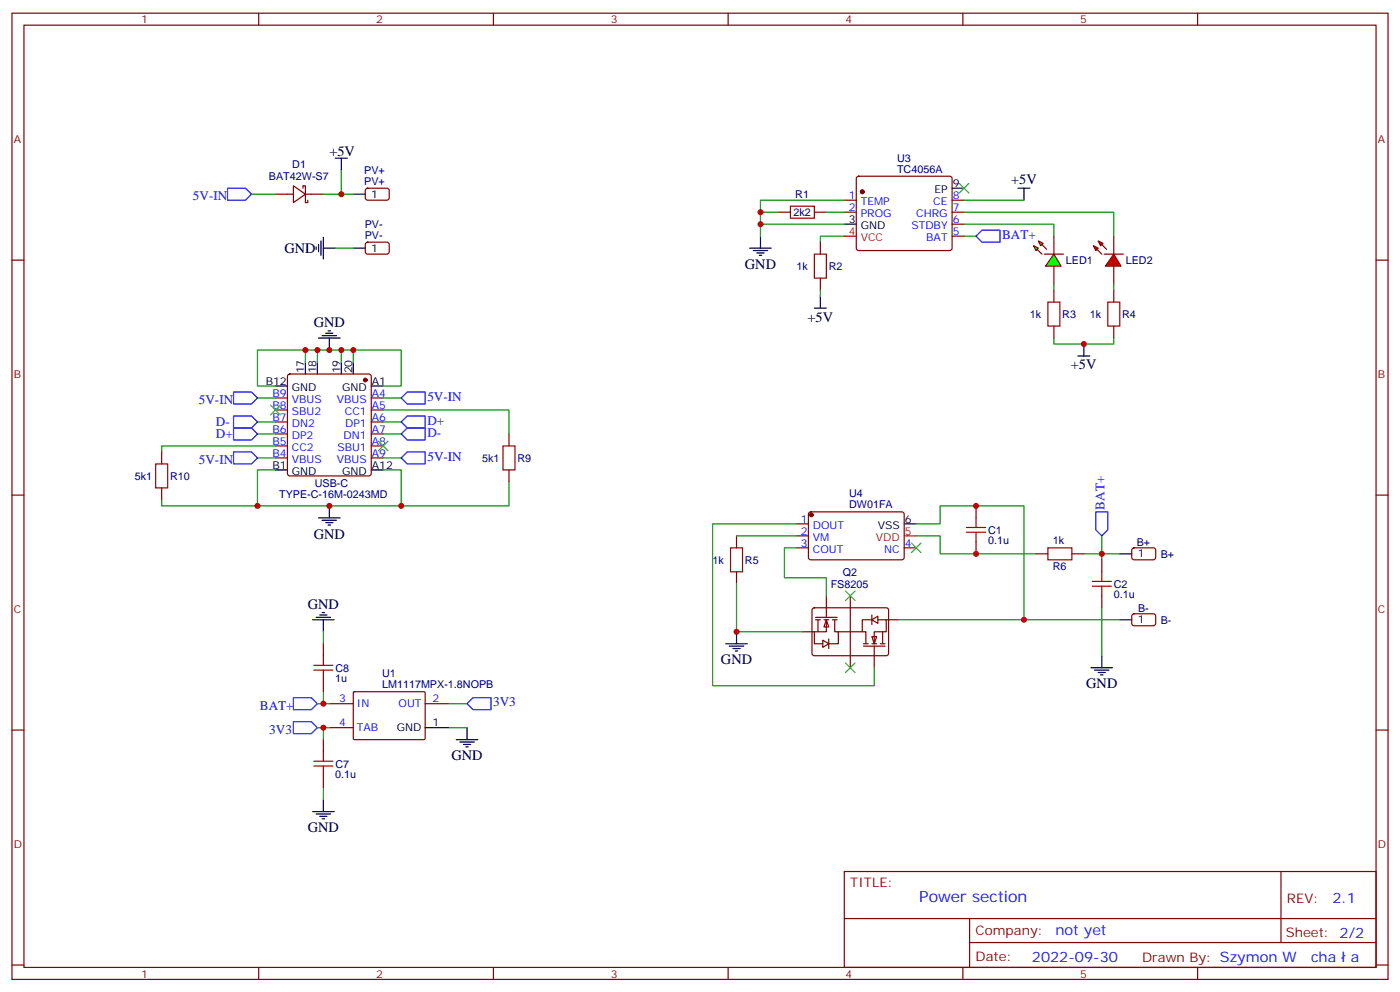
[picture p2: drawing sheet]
<svg xmlns="http://www.w3.org/2000/svg" width="412mm" height="292mm" viewBox="0 0 412 292" stroke-linecap="round" stroke-linejoin="round" font-family="sans-serif">
<g fill="none" stroke="#870000" stroke-width=".35">
<path d="M3.5 3.9h405.4v284.3h-405.4zM7.1 7.4h398.2v277.3h-398.2zM76.2 3.9v3.5M145.3 3.9v3.5M214.5 3.9v3.5M283.6 3.9v3.5M352.8 3.9v3.5M248.7 58.9h3.5M252.5 52.1l.4-.2h26.9l.5 .2 .2 .5v20.4l-.3 .5-.4 .2h-26.9l-.5-.2-.2-.5v-20.4zM280.5 58.9h3.5M3.5 76.6h3.6M229.3 62.4h3.5"/>
<path d="M239.9 62.4h3.5M241.7 71.3v3.5M248.7 62.4h3.5M280.5 62.4h3.5M280.5 69.5h3.5M280.5 66h3.5M310.4 69.5v5.3M310.4 78.3v5.3M405.3 76.6h3.6M241.7 81.8v3.6M3.5 145.7h3.6M234.6 154.2h3.5"/>
<path d="M234.6 157.7h3.5M238.4 150.8l.4-.2 27.1 .1 .4 .6v13l-.7 .4h-27l-.5-.7v-12.7zM405.3 145.7h3.6M234.6 161.2h3.5M266.3 161.2h3.6M3.5 214.8h3.6M97 207.1h7.1M97 214.1h7.1M104.1 203.7l.3-.1h20.7l.1 .3v13.6l-.3 .2-20.7-.1-.1-.3zM125.2 207.1h7.1M405.3 214.8h3.6M248.7 256.5h156.6v28.2h-156.6z"/>
<path d="M377.3 256.5v20.9M248.7 270.3h156.5M285.6 277.4h119.6M285.6 270.3v14.1M3.5 284h3.6M76.2 284.7v3.5M145.3 284.7v3.5M214.5 284.7v3.5M283.6 284.7v3.5M352.8 284.7v3.5M405.3 284h3.6"/>
</g>
<g fill="#870000" stroke="#870000" stroke-width=".35">
<circle cx="239" cy="151.5" r=".53"/>
<circle cx="254" cy="56.4" r=".53"/>
</g>
<path d="M248.7 69.5h3.5M266.3 157.7h3.6" fill="none" stroke="#f00" stroke-width=".35"/>
<g fill="none" stroke="#000" stroke-width=".35">
<path d="M280.5 55.4h3.5M299.9 55.4h3.5M301.6 55.4v3.5M220.8 73h6.4M221.9 73.7h4.2M223 74.4h2.1M223.7 75.1h.7M224 69.5v3.5M248.7 66h3.5M239.9 90.7h3.5M241.7 87.1v3.6M266.3 154.2h3.6"/>
<path d="M125.2 214.1h7.1"/>
</g>
<path d="M232.8 60.7h7.1v3.5h-7.1zM239.9 74.8h3.5v7h-3.5z" fill="none" stroke="#a10000" stroke-width=".35"/>
<path d="M284 58.9h17.6M224 66h24.7M229.3 62.4h-5.3v7.1M243.4 62.4h5.3M248.7 69.5h-7v1.8M241.7 85.4v1.7" fill="none" stroke="#008700" stroke-width=".35"/>
<path d="M282.6 54l2.8 2.8M285.4 54l-2.8 2.8" fill="none" stroke="#3c3" stroke-width=".35"/>
<g fill="#0f0" stroke="#870000" stroke-width=".35">
<path d="M305.9 70.9l1.4 .7-.7 .7z"/>
<path d="M304.4 72.3l1.5 .7-.7 .7z"/>
</g>
<g fill="#870000" stroke="#870000" stroke-width=".35">
<path d="M306.9 72l1.4 1.4z"/>
<path d="M305.5 73.4l1.4 1.4z"/>
</g>
<path d="M307.6 74.8h5.7z" fill="#f00" stroke="#870000" stroke-width=".35"/>
<path d="M310.4 74.8l2.2 3.5h-4.6z" fill="#0f0" stroke="#870000" stroke-width=".35"/>
<g fill="#f00" stroke="#870000" stroke-width=".35">
<path d="M328.1 74.8l2.1 3.5h-4.6z"/>
<path d="M325.3 74.8h5.6z"/>
</g>
<g fill="#870000" stroke="#870000" stroke-width=".35">
<path d="M323.1 73.4l1.5 1.4z"/>
<path d="M324.6 72l1.4 1.4z"/>
</g>
<g fill="#f00" stroke="#870000" stroke-width=".35">
<path d="M322.1 72.3l1.4 .7-.7 .7z"/>
<path d="M323.5 70.9l1.4 .7-.7 .7z"/>
</g>
<path d="M328.1 69.5v5.3M328.1 78.3v5.3M310.4 85.4v3.5M310.4 96v3.5M328.1 85.4v3.5M328.1 96v3.5" fill="none" stroke="#870000" stroke-width=".35"/>
<path d="M308.7 88.9h3.5v7.1h-3.5zM326.3 88.9h3.5v7.1h-3.5z" fill="none" stroke="#a10000" stroke-width=".35"/>
<path d="M248.7 58.9h-24.7v3.5M284 66h26.4v3.5M284 62.4h44.1v7.1M284 69.5h3.5M310.4 99.5v1.7h17.7v-1.7M310.4 83.6v1.8" fill="none" stroke="#008700" stroke-width=".35"/>
<path d="M317.5 104.8h3.5M319.3 101.2v3.6" fill="none" stroke="#000" stroke-width=".35"/>
<path d="M287.5 69.5l1.8-1.8h5.3v3.6h-5.3z" fill="none" stroke="#00f" stroke-width=".35"/>
<g fill="#fff" stroke="#870000" stroke-width=".35">
<path d="M243.4 182.4l.7 2.1h-1.4z"/>
<path d="M242.4 188.4l1.7 1-1.7 1.1z"/>
</g>
<path d="M243.4 175.3v6.4M250.5 175.3v3.6M236.4 185.9h3.5M240.2 181.7h6.4M240.2 182.4h1.5M240.9 182.4v3.5M242.7 182.4h1.4M243.4 182.4v3.5h-3.5v3.5h2.5M244.1 188v2.9M245.2 182.4h1.4M245.9 182.4v3.5h1v3.5h-2.8" fill="none" stroke="#870000" stroke-width=".35"/>
<g fill="#fff" stroke="#870000" stroke-width=".35">
<path d="M256.8 187.3h1.4l-.7 2.1z"/>
<path d="M256.8 182.4l1.8-1.1v2.1z"/>
</g>
<g fill="none" stroke="#870000" stroke-width=".35">
<path d="M81.1 57.2h5.3M86.4 54.7l3.6 2.5-3.6 2.4zM89.3 55.4v-.7h.7v4.9h.7v-.7M90 57.2h5.2M107.8 55.6l.5-.2h5.9l.5 .7-.1 2.4-.7 .4-5.9-.1-.4-.6v-2.1zM107.8 71.5l.5-.2h5.9l.5 .7-.1 2.4-.7 .4-5.9-.1-.4-.6v-2.1zM81.1 117.1h3.6M84.9 110.3l.5-.2h23.3l.5 .2 .2 .5v28.5l-.3 .5-.4 .3h-23.3l-.5-.3-.2-.5v-28.5zM109.4 117.1h3.5M47.6 133v3.5M81.1 120.6h3.6M81.1 131.2h3.6"/>
<path d="M81.1 124.2h3.6M81.1 127.7h3.6M81.1 134.8h3.6M109.4 120.6h3.5M109.4 131.2h3.5M109.4 124.2h3.5M109.4 127.7h3.5M109.4 134.8h3.5M149.9 127.7v3.5M149.9 138.3v3.5M47.6 143.6v3.5M217 157.7v3.5"/>
<path d="M287.5 148.9v3.5M287.5 159.5v3.5M217 168.3v3.5M239.4 179.1l.5-.2h21.4l.5 .7-.1 12.9-.6 .5-21.5-.1-.4-.6v-12.7zM250.5 178.9v17.6M305.2 163h3.5M315.7 163h3.6M324.6 164.7v3.6M324.6 175.3v3.6M333.6 161.4l.5-.2 5.9 .1 .4 .6v2.4l-.7 .4h-5.9l-.4-.7v-2.1zM95.2 189.4v3.6M246.9 185.9h7.1"/>
<path d="M254.4 190.1h6.3M254.4 189.4h1.4M256.8 182.4h-2.8v3.5h1.1v3.5M256.8 181v2.8M256.8 189.4h1.4M257.5 190.1v6.4M258.6 182.4h2.5v3.5h-3.6v3.5M259.3 189.4h1.4M260 185.9v3.5M261.1 182.4h3.5M333.6 180.8l.5-.2 5.9 .1 .4 .6v2.4l-.7 .4h-5.9l-.4-.7v-2.1zM95.2 200v3.6"/>
<path d="M95.2 217.7v3.5M95.2 228.2v3.6"/>
</g>
<g fill="none" stroke="#008700" stroke-width=".35">
<path d="M74.1 57.2h7M95.2 57.2h8.9M100.5 50.1v7.1M98.8 73h5.3M328.1 83.6v1.8M75.8 117.1h5.3M90 106.5v-3.5h14.1v3.5M90 103h-14.2v10.6h5.3M93.5 103v3.5M100.5 103v3.5M104.1 103h14.1v10.6h-5.3M112.9 117.1h5.3"/>
<path d="M75.8 134.8h5.3M75.8 124.2h5.3M75.8 127.7h5.3M81.1 138.3h-5.3v10.6h42.4v-10.6h-5.3M81.1 131.2h-33.5v1.8M112.9 120.6h37v7.1M112.9 134.8h5.3M112.9 124.2h5.3M112.9 127.7h5.3M47.6 147.1v1.8h28.2M149.9 141.8v7.1h-31.7M217 157.7h17.6"/>
<path d="M234.6 154.2h-24.7v47.6h47.6v-5.3M269.9 154.2h7v-5.3h24.7v33.5h-37M269.9 157.7h7v5.3h28.3M324.6 157.7v5.3h-5.3M217 171.8v14.1h19.4M234.6 161.2h-3.5v8.8h12.3v5.3M324.6 178.9v14.1M329.8 163h-5.2v1.7M95.2 185.9v3.5M301.6 182.4h28.2M93.5 207.1h3.5M93.5 214.1h3.5"/>
<path d="M95.2 203.6v3.5M95.2 214.1v3.6M132.3 207.1h5.3M132.3 214.1h5.3M95.2 231.8v3.5"/>
</g>
<path d="M79.7 119.2l2.8 2.9M82.5 119.2l-2.8 2.9M111.5 129.8l2.8 2.8M114.3 129.8l-2.8 2.8M268.5 159.8l2.8 2.8M271.3 159.8l-2.8 2.8M249.1 173.9l2.8 2.8M251.9 173.9l-2.8 2.8M249.1 195.1l2.8 2.8M251.9 195.1l-2.8 2.8" fill="none" stroke="#3c3" stroke-width=".35"/>
<g fill="none" stroke="#a10000" stroke-width=".35">
<path d="M45.9 136.5h3.5v7.1h-3.5zM148.2 131.2h3.5v7.1h-3.5zM284.7 155.2h5.6M284.7 156.6h5.6M287.5 152.4v2.8M287.5 156.6v2.9M215.2 161.2h3.5v7.1h-3.5zM308.7 161.2h7v3.5h-7zM321.7 172.5h5.7M321.7 171.1h5.7M324.6 168.3v2.8M324.6 172.5v2.8"/>
<path d="M92.4 197.2h5.7M92.4 195.8h5.7M95.2 193v2.8M95.2 197.2v2.8M92.4 225.4h5.7M92.4 224h5.7M95.2 221.2v2.8M95.2 225.4v2.8"/>
</g>
<g fill="none" stroke="#000" stroke-width=".35">
<path d="M98.8 46.6h3.5M100.5 46.6v3.5M104.1 57.2h3.5M93.1 72.7v.7M93.8 72v2.1M94.5 70.9v4.2M95.2 73h3.6M95.2 69.8v6.4M104.1 73h3.5M93.8 99.5h6.4M94.9 98.8h4.2M96 98.1h2.1"/>
<path d="M96.7 97.4h.7M97 99.5v3.5M81.1 113.6h3.6M90 106.5v3.6M93.5 106.5v3.6M100.5 106.5v3.6M104.1 106.5v3.6M109.4 113.6h3.5M81.1 138.3h3.6M109.4 138.3h3.5M93.8 152.4h6.4M94.9 153.1h4.2"/>
<path d="M96 153.8h2.1M96.7 154.5h.7M97 148.9v3.5M329.8 163h3.6M92.1 182.4h6.3M93.1 181.7h4.3M94.2 181h2.1M94.9 180.3h.7M95.2 182.4v3.5M213.8 189.4h6.3M214.8 190.1h4.3M215.9 190.9h2.1"/>
<path d="M216.6 191.6h.7M217 185.9v3.5M321.4 196.5h6.3M322.4 197.2h4.3M323.5 197.9h2.1M324.2 198.6h.7M324.6 193v3.5M329.8 182.4h3.6M134.4 217.7h6.4M135.5 218.4h4.2M136.5 219.1h2.1M137.2 219.8h.7"/>
<path d="M137.6 214.1v3.6M92.1 238.8h6.3M93.1 239.5h4.3M95.2 235.3v3.5M94.2 240.2h2.1M94.9 240.9h.7"/>
</g>
<g fill="none" stroke="#00f" stroke-width=".35">
<path d="M67 55.4h5.3l1.8 1.8-1.8 1.7h-5.3zM68.8 115.4h5.3l1.7 1.7-1.7 1.8h-5.3zM118.2 117.1l1.7-1.7h5.3v3.5h-5.3zM68.8 133h5.3l1.7 1.8-1.7 1.7h-5.3zM68.8 122.4h5.3l1.7 1.8-1.7 1.7h-5.3zM68.8 125.9h5.3l1.7 1.8-1.7 1.8h-5.3zM118.2 134.8l1.7-1.8h5.3v3.5h-5.3zM118.2 124.2l1.7-1.8h5.3v3.5h-5.3zM118.2 127.7l1.7-1.8h5.3v3.6h-5.3zM322.8 150.6h3.5v5.3l-1.7 1.8-1.8-1.8zM86.4 205.3h5.3l1.8 1.8-1.8 1.7h-5.3zM86.4 212.4h5.3l1.8 1.7-1.8 1.8h-5.3z"/>
<path d="M137.6 207.1l1.7-1.8h5.3v3.5h-5.3z"/>
</g>
<circle cx="107.6" cy="111.8" r=".53" fill="#870000" stroke="#870000" stroke-width=".35"/>
<g fill="#c00">
<circle cx="224" cy="66" r=".88"/>
<circle cx="319.3" cy="101.2" r=".88"/>
<circle cx="224" cy="62.4" r=".88"/>
<circle cx="217" cy="185.9" r=".88"/>
<circle cx="324.6" cy="163" r=".88"/>
<circle cx="301.6" cy="182.4" r=".88"/>
<circle cx="95.3" cy="207.1" r=".88"/>
<circle cx="95.3" cy="214.1" r=".88"/>
<circle cx="97" cy="103" r=".88"/>
<circle cx="93.5" cy="103" r=".88"/>
<circle cx="100.5" cy="103" r=".88"/>
<circle cx="104.1" cy="103" r=".88"/>
<circle cx="90" cy="103" r=".88"/>
<circle cx="97" cy="148.9" r=".88"/>
<circle cx="75.8" cy="148.9" r=".88"/>
<circle cx="118.2" cy="148.9" r=".88"/>
<circle cx="100.5" cy="57.1" r=".88"/>
<circle cx="287.5" cy="148.9" r=".88"/>
<circle cx="287.5" cy="163" r=".88"/>
</g>
<text font-size="4.6" fill="#00f" x="270.8" y="265.5">Power section</text>
<g font-size="4.2">
<text x="97" y="45.9">+5V</text>
<text x="297.8" y="54.3">+5V</text>
<text x="83.8" y="74.5">GND</text>
<text x="219.4" y="79.1">GND</text>
<text x="237.9" y="94.6">+5V</text>
<text x="92.4" y="96.3">GND</text>
<text x="315.4" y="108.7">+5V</text>
<text x="92.4" y="158.5">GND</text>
<text x="90.7" y="179.2">GND</text>
<text x="212.4" y="195.5">GND</text>
<text x="320" y="202.6">GND</text>
<text x="133" y="223.7">GND</text>
<text x="90.7" y="244.9">GND</text>
</g>
<g font-size="4.2" fill="#00f">
<text x="392.5" y="265.7">2.1</text>
<text x="310.9" y="275.3">not yet</text>
<text x="304" y="283.1">2022-09-30</text>
<text x="386.2" y="283">cha</text>
<text x="397.9" y="283">a</text>
</g>
<g font-size="3.9" fill="#00f">
<text x="56.8" y="58.8">5V-IN</text>
<text x="295.2" y="70.2">BAT+</text>
<text x="58.6" y="118.8">5V-IN</text>
<text x="125.9" y="118">5V-IN</text>
<text x="63.6" y="125.4">D-</text>
<text x="125.9" y="125">D+</text>
<text x="63.6" y="129">D+</text>
<text x="125.9" y="128.5">D-</text>
<text x="58.6" y="136.4">5V-IN</text>
<text x="125.9" y="135.6">5V-IN</text>
<text x="325.3" y="150" transform="rotate(-90 325.3 150)">BAT+</text>
<text x="76.6" y="208.8">BAT+</text>
<text x="145.3" y="207.8">3V3</text>
<text x="79.3" y="215.9">3V3</text>
</g>
<g font-size="3.9" fill="#800">
<text x="250.5" y="261.1">TITLE:</text>
<text x="379.1" y="265.7">REV:</text>
<text x="287.4" y="275.3">Company:</text>
<text x="378.7" y="275.9">Sheet: 2/2</text>
<text x="287.4" y="282.9">Date:</text>
<text x="336.4" y="283">Drawn By: Szymon W</text>
</g>
<g font-size="3.2" fill="#800">
<text x="41.6" y="6.9">1</text>
<text x="110.8" y="6.9">2</text>
<text x="179.9" y="6.9">3</text>
<text x="249.1" y="6.9">4</text>
<text x="318.2" y="6.9">5</text>
<text x="4.1" y="42">A</text>
<text x="405.9" y="42">A</text>
<text x="4.1" y="111.1">B</text>
<text x="405.9" y="111.1">B</text>
<text x="4.1" y="180.3">C</text>
<text x="405.9" y="180.3">C</text>
<text x="4.1" y="249.4">D</text>
<text x="405.9" y="249.4">D</text>
<text x="41.6" y="287.7">1</text>
<text x="110.8" y="287.7">2</text>
<text x="179.9" y="287.7">3</text>
<text x="249.1" y="287.7">4</text>
<text x="318.2" y="287.7">5</text>
</g>
<g font-size="3.2" fill="#000080">
<text x="264.2" y="47.6">U3</text>
<text x="79.2" y="53">BAT42W-S7</text>
<text x="86.1" y="49.4">D1</text>
<text x="107.3" y="51.1">PV+</text>
<text x="264.2" y="50.8">TC4056A</text>
<text x="107.3" y="54.3">PV+</text>
<text x="234.3" y="58.3">R1</text>
<text x="233.7" y="63.6">2k2</text>
<text x="107.4" y="70.2">PV-</text>
<text x="107.4" y="67">PV-</text>
<text x="314" y="77.7">LED1</text>
<text x="331.6" y="77.7">LED2</text>
<text x="234.6" y="79.5">1k</text>
<text x="244.1" y="79.4">R2</text>
<text x="303.4" y="93.5">1k</text>
<text x="312.9" y="93.5">R3</text>
<text x="321" y="93.5">1k</text>
<text x="330.6" y="93.5">R4</text>
<text x="142" y="135.9">5k1</text>
<text x="152.4" y="135.9">R9</text>
<text x="39.7" y="141.2">5k1</text>
<text x="50.1" y="141.2">R10</text>
<text x="92.7" y="143.4">USB-C</text>
<text x="82.2" y="146.5">TYPE-C-16M-0243MD</text>
<text x="250.1" y="149.5">DW01FA</text>
<text x="250.1" y="146.3">U4</text>
<text x="291" y="160.2">0.1u</text>
<text x="291" y="157.1">C1</text>
<text x="310.1" y="160.2">1k</text>
<text x="334.8" y="160.6">B+</text>
<text x="209.9" y="165.9">1k</text>
<text x="219.4" y="165.9">R5</text>
<text x="310.1" y="167.6">R6</text>
<text x="341.9" y="164.2">B+</text>
<text x="244.7" y="173">FS8205</text>
<text x="248.3" y="169.5">Q2</text>
<text x="328.1" y="172.9">C2</text>
<text x="328.1" y="176.1">0.1u</text>
<text x="335.3" y="180">B-</text>
<text x="341.9" y="183.6">B-</text>
<text x="98.8" y="197.6">C8</text>
<text x="98.8" y="200.8">1u</text>
<text x="112.5" y="202.4">LM1117MPX-1.8NOPB</text>
<text x="112.6" y="199.2">U1</text>
<text x="98.8" y="225.9">C7</text>
<text x="98.8" y="229.1">0.1u</text>
</g>
<g font-size="3.2">
<text x="109.4" y="58.2">1</text>
<text x="275.2" y="56.8">EP</text>
<text x="280.6" y="55">9</text>
<text x="250" y="65.6">3</text>
<text x="253.5" y="67.4">GND</text>
<text x="109.4" y="74.1">1</text>
<text x="78.3" y="113.2">B12</text>
<text x="89.6" y="109.9" transform="rotate(-90 89.6 109.9)">17</text>
<text x="93.1" y="109.9" transform="rotate(-90 93.1 109.9)">18</text>
<text x="100.2" y="109.9" transform="rotate(-90 100.2 109.9)">19</text>
<text x="103.7" y="109.9" transform="rotate(-90 103.7 109.9)">20</text>
<text x="109.5" y="113.2">A1</text>
<text x="86" y="115">GND</text>
<text x="100.8" y="115">GND</text>
<text x="80.3" y="137.9">B1</text>
<text x="109.5" y="137.9">A12</text>
<text x="86" y="139.7">GND</text>
<text x="100.8" y="139.7">GND</text>
<text x="258.5" y="155.6">VSS</text>
<text x="266.5" y="153.8">6</text>
<text x="335.1" y="164">1</text>
<text x="335.1" y="183.4">1</text>
<text x="116.9" y="215.2">GND</text>
<text x="127.4" y="213.8">1</text>
</g>
<g font-size="3.2" fill="#00f">
<text x="250" y="58.6">1</text>
<text x="280.6" y="58.6">8</text>
<text x="250" y="62.1">2</text>
<text x="253.5" y="60.3">TEMP</text>
<text x="253.5" y="63.9">PROG</text>
<text x="269.9" y="63.9">CHRG</text>
<text x="274.9" y="60.3">CE</text>
<text x="280.6" y="65.6">6</text>
<text x="280.6" y="62.1">7</text>
<text x="268.5" y="67.4">STDBY</text>
<text x="272.9" y="70.9">BAT</text>
<text x="280.6" y="69.1">5</text>
<text x="80.3" y="116.8">B9</text>
<text x="86" y="118.5">VBUS</text>
<text x="99.2" y="118.5">VBUS</text>
<text x="109.5" y="116.8">A4</text>
<text x="80.3" y="120.3">B8</text>
<text x="80.3" y="123.8">B7</text>
<text x="86" y="122.1">SBU2</text>
<text x="86" y="125.6">DN2</text>
<text x="101.6" y="122.1">CC1</text>
<text x="101.7" y="125.6">DP1</text>
<text x="109.5" y="120.3">A5</text>
<text x="109.5" y="123.8">A6</text>
<text x="80.3" y="130.9">B5</text>
<text x="80.3" y="127.4">B6</text>
<text x="86" y="129.1">DP2</text>
<text x="101.2" y="129.1">DN1</text>
<text x="109.5" y="130.9">A8</text>
<text x="109.5" y="127.4">A7</text>
<text x="80.3" y="134.4">B4</text>
<text x="86" y="136.2">VBUS</text>
<text x="86" y="132.6">CC2</text>
<text x="99.2" y="136.2">VBUS</text>
<text x="99.4" y="132.6">SBU1</text>
<text x="109.5" y="134.4">A9</text>
<text x="235.9" y="153.8">1</text>
<text x="239.4" y="155.6">DOUT</text>
<text x="235.9" y="157.3">2</text>
<text x="235.9" y="160.9">3</text>
<text x="239.4" y="159.1">VM</text>
<text x="266.5" y="160.9">4</text>
<text x="239.4" y="162.6">COUT</text>
<text x="260.5" y="162.6">NC</text>
<text x="99.9" y="206.7">3</text>
<text x="105.1" y="208.1">IN</text>
<text x="117.4" y="208.1">OUT</text>
<text x="127.4" y="206.7">2</text>
<text x="99.9" y="213.8">4</text>
<text x="105.1" y="215.2">TAB</text>
</g>
<g font-size="3.2" fill="#f00">
<text x="250" y="69.1">4</text>
<text x="253.5" y="70.9">VCC</text>
<text x="258" y="159.1">VDD</text>
<text x="266.5" y="157.3">5</text>
</g>
</svg>
